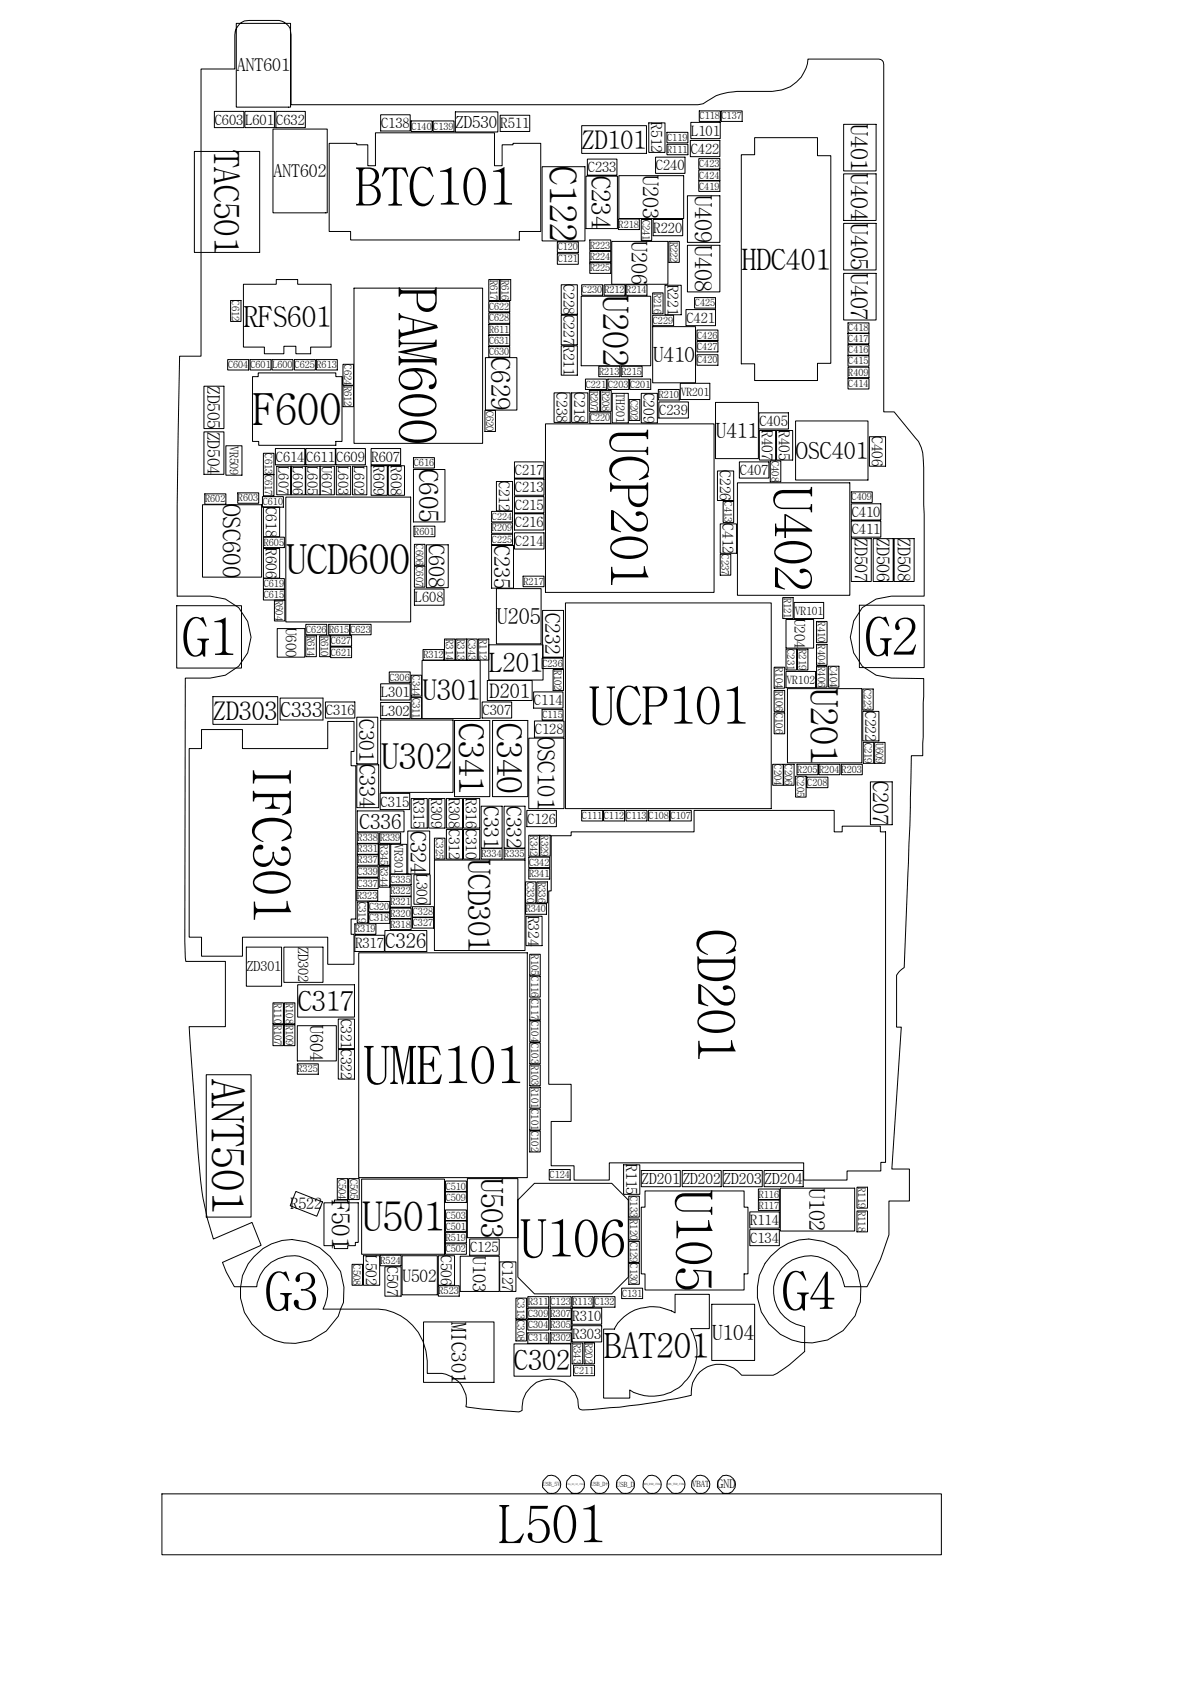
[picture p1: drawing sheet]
<svg xmlns="http://www.w3.org/2000/svg" width="210mm" height="297mm" viewBox="0 0 210 297" stroke-linecap="round" stroke-linejoin="round" font-family="sans-serif">
<g fill="none" stroke="#000" stroke-width=".17">
<path d="M37.5 19.5h5.1v2.8h-5.1zM41.3 4.1h9.5v14.6h-9.5zM42 4.1l.7-.4 .8-.1h5.3a2.48 2.48 0 0 1 2.1 2.5v12.2h71.1l.9-.2a9.6 9.6 0 0 1 5.9-2.1h6.2a6.1 6.1 0 0 0 6.2-5.7h12.4a.87 .87 0 0 1 .9 .9v60.8h1.8l3.7 4.6a5.3 5.3 0 0 1 1.4 3.6l.1 9.6v14.4h-5.7l-2.7 .5-2.4 1.5-1.5 2.4-.6 2.8 .6 2.8 1.5 2.3 2.4 1.5 2.7 .6h5.6l-.1 13.5h-2l-.3 12.3-1 24.8-.6 .5-.7 .8v9.1h.8l-1.6 24.8h3v5.6h-3.5v5.9l-.8 2.1a31.6 31.6 0 0 1-3.1 7h-3.9a6.2 6.2 0 0 0-6.4-5.5 6.2 6.2 0 0 0-6 6 6.2 6.2 0 0 0 5.4 6.4v4.4a23.6 23.6 0 0 1-5.5 4.1h-5.5a4.9 4.9 0 0 0-5.7-1.6 4.9 4.9 0 0 0-3.1 5.1 102.6 102.6 0 0 1-19.3 2.5l-.3-.2a5 5 0 0 0-5.2-5.1 5 5 0 0 0-4.8 5.5l-.5 .2-6.4-.4-2.9-.5a4.9 4.9 0 0 0-4.1-5.8h-2.6a10.8 10.8 0 0 0-2.6-8.4 8.8 8.8 0 0 0-6-2.8h-9.6a6.2 6.2 0 0 0-3.4-9.1 6.2 6.2 0 0 0-8.2 5.2h-3.9l-1.5-2.6-.6-1.7 6.7-3-1.6-4-6.7 2.9a57.1 57.1 0 0 1-2.7-15l-1.5-22.1h6.3v-11.4h-6.9l-.2-3.5 .1-46h4.3l2.7-.6 2.3-1.5 1.6-2.3 .6-2.8-.6-2.8-1.6-2.4-2.3-1.5-2.7-.5h-5.7v-15.9l.4-26h3.7v-50.2h5.9v-6a2.76 2.76 0 0 1 1-2zM42.8 19.5h5.2v2.8h-5.2zM48.2 19.5h5.2v2.8h-5.2zM79.6 19.6h7.4v3.5h-7.4zM122.2 19.4h3.7v1.8h-3.7zM126 19.4h3.7v1.8h-3.7zM34 26.5h11.4v17.6h-11.4zM47.7 22.6h9.5v14.6h-9.5zM57.5 25.1h4.9v.2h1.9v3.7h1.3v-5.8h20.8v5.8h1.4v-3.7h1.9v-.2h4.8v15.4h-3.7v1.5h-29.5v-1.5h-3.8zM66.5 20.1h5.2v2.8h-5.2z"/>
<path d="M71.9 21.1h3.6v1.9h-3.6zM75.7 21.1h3.7v1.9h-3.7zM87.4 20.2h5.2v2.8h-5.2zM94.7 29.1h7.5v13h-7.5zM101.7 22h11.3v4.8h-11.3zM102.4 30.8h5.5v9.2h-5.5zM102.7 27.8h5.1v2.8h-5.1zM108.1 38.3h3.6v1.8h-3.6zM108.2 30.7h11.3v7.5h-11.3zM112.1 38.4h1.8v3.6h-1.8zM113.4 21.5h2.8v5.1h-2.8zM114.2 38.4h5.1v2.8h-5.1z"/>
<path d="M114.6 27.5h5.1v2.8h-5.1zM116.6 23.1h3.6v1.9h-3.6zM116.6 25.2h3.6v1.9h-3.6zM120.1 34.2h5.7v8.2h-5.7zM120.6 24.6h5.2v2.8h-5.2zM120.7 21.4h5.2v2.8h-5.2zM122.1 31.6h3.7v1.9h-3.7zM122.1 27.7h3.7v1.8h-3.7zM122.1 29.7h3.7v1.9h-3.7zM131.9 24.1h11v3.1h2.3v36.3h-2.3v3h-11v-2.9h-2.3v-36.5h2.3zM147.4 21.7h5.7v8.2h-5.7zM147.4 30.4h5.7v8.1h-5.7z"/>
<path d="M147.4 39.1h5.7v8.1h-5.7zM40.3 52.5h1.8v3.7h-1.8zM42.5 49.7h5.8v-.8h3.7v.8h5.9v11h-3.6v1.1h-2.6v-1.3h-2.1v1.3h-3.4v-1.1h-3.7zM61.9 50.4h22.4v27.1h-22.4zM85.4 52.7h3.7v1.8h-3.7zM85.4 54.7h3.7v1.8h-3.7zM85.4 58.6h3.7v1.9h-3.7zM85.4 56.7h3.7v1.8h-3.7zM85.4 48.9h1.8v3.6h-1.8zM87.4 48.9h1.9v3.6h-1.9zM97.4 42.3h3.7v1.8h-3.7zM97.4 44.4h3.7v1.8h-3.7z"/>
<path d="M98.1 55.1h2.8v5.2h-2.8zM98.1 49.8h2.8v5.1h-2.8zM101.6 51.8h12.1v12.1h-12.1zM101.7 49.8h3.6v1.8h-3.6zM103.1 42h3.6v1.8h-3.6zM103.1 44h3.6v1.8h-3.6zM103.1 46h3.6v1.8h-3.6zM105.6 49.8h3.6v1.8h-3.6zM106.9 42.2h9.8v7.5h-9.8zM109.4 49.8h3.7v1.8h-3.7zM114.1 55.1h3.6v1.8h-3.6zM114.1 51.2h1.8v3.7h-1.8z"/>
<path d="M114.1 57.1h7.5v9.8h-7.5zM116.2 49.9h2.9v5.1h-2.9zM116.9 42.2h1.8v3.7h-1.8zM119.9 54.1h5.2v2.8h-5.2zM120.1 42.9h5.7v8.1h-5.7zM121.4 52h3.7v1.9h-3.7zM121.8 57.7h3.7v1.8h-3.7zM121.8 59.7h3.7v1.8h-3.7zM147.4 47.8h5.7v8.1h-5.7zM148.2 58.3h3.7v1.8h-3.7zM148.2 56.5h3.7v1.8h-3.7zM35.6 75.5h3.5v7.4h-3.5z"/>
<path d="M35.6 67.5h3.5v7.4h-3.5zM39.5 77.9h2.8v5.2h-2.8zM39.8 62.9h3.7v1.8h-3.7zM43.7 62.9h3.7v1.8h-3.7zM44.1 65.8h1v-.6h13.6v.6h1.1v11.4h-1.1v.7h-13.5v-.7h-1.1zM46 79.2h1.9v3.7h-1.9zM47.5 62.9h3.7v1.8h-3.7zM48.1 78.4h5.2v2.9h-5.2zM51.5 62.9h3.6v1.8h-3.6zM53.4 78.4h5.2v2.9h-5.2zM55.3 62.9h3.6v1.8h-3.6zM58.7 78.4h5.2v2.9h-5.2z"/>
<path d="M59.9 63.7h1.9v3.7h-1.9zM59.9 67.4h1.9v3.7h-1.9zM64.9 78.4h5.1v2.9h-5.1zM84.8 71.8h1.8v3.6h-1.8zM84.8 62.5h5.5v9.2h-5.5zM85.4 60.6h3.7v1.8h-3.7zM95.3 74.1h29.5v29.5h-29.5zM96.8 68.7h2.9v5.2h-2.9zM98.1 60.5h2.8v5.1h-2.8zM99.9 68.7h2.8v5.2h-2.8zM102.3 66.3h3.7v1.8h-3.7zM103 68.3h1.8v3.6h-1.8z"/>
<path d="M103.1 72.2h3.6v1.8h-3.6zM104.6 64h3.7v1.8h-3.7zM105 68.3h1.8v3.6h-1.8zM106.2 66.3h3.7v1.8h-3.7zM107 68.8h2.8v5.1h-2.8zM108.6 64h3.6v1.8h-3.6zM110 69.8h1.8v3.7h-1.8zM110.1 66.3h3.6v1.8h-3.6zM112.1 68.8h2.8v5.1h-2.8zM115.1 68.1h3.6v1.8h-3.6zM115.1 70.3h5.2v2.8h-5.2zM118.9 67h5.2v2.8h-5.2z"/>
<path d="M121.8 62h3.7v1.9h-3.7zM125.1 70.4h7.4v9.8h-7.4zM132.6 72.2h5.2v2.8h-5.2zM132.7 75.3h2.9v5.1h-2.9zM135.7 75.3h2.8v5.1h-2.8zM139 73.6h12.7v10.3h-12.7zM148.2 66.2h3.7v1.8h-3.7zM148.2 62.2h3.7v1.8h-3.7zM148.2 60.3h3.7v1.8h-3.7zM148.2 64.2h3.7v1.8h-3.7zM152 76.3h2.8v5.2h-2.8zM35.4 88.2h10.3v12.7h-10.3z"/>
<path d="M35.8 86.3h3.7v1.9h-3.7zM41.6 86.2h3.6v1.8h-3.6zM45.9 86.8h3.6v1.9h-3.6zM46 83h1.9v3.7h-1.9zM46 88.7h2.9v5.1h-2.9zM46 93.9h3.7v1.8h-3.7zM46 95.9h2.9v5.2h-2.9zM48.4 81.5h2.5v5h-2.5zM50 86.9h21.8v21.8h-21.8zM50.9 81.5h2.5v5h-2.5zM53.4 81.5h2.5v5h-2.5zM55.9 81.5h2.5v5h-2.5z"/>
<path d="M58.8 81.5h2.5v5h-2.5zM61.6 81.5h2.5v5h-2.5zM64.9 81.4h2.8v5.2h-2.8zM67.9 81.4h2.8v5.2h-2.8zM72.3 82.1h5.5v9.1h-5.5zM72.3 80h3.6v1.8h-3.6zM72.3 92h3.7v1.8h-3.7zM72.4 95.2h1.9v3.6h-1.9zM72.4 99h1.9v3.7h-1.9zM74.5 95.2h3.8v7.5h-3.8zM85.9 89.4h3.7v1.8h-3.7zM85.9 93.4h3.7v1.8h-3.7z"/>
<path d="M85.9 95.3h3.8v7.5h-3.8zM85.9 91.4h3.7v1.8h-3.7zM86.8 84.2h2.8v5.1h-2.8zM89.9 83.8h5.2v2.8h-5.2zM89.9 93.2h5.2v2.8h-5.2zM89.9 86.8h5.2v2.9h-5.2zM89.9 89.8h5.2v2.9h-5.2zM89.9 80.8h5.2v2.8h-5.2zM125.4 82.3h2.8v5.2h-2.8zM125.9 96.9h1.8v3.7h-1.8zM125.9 91.6h2.8v5.1h-2.8zM126.4 87.7h1.8v3.6h-1.8z"/>
<path d="M128.9 84.4h19.6v19.7h-19.6zM129.2 80.8h5.2v2.8h-5.2zM134.6 80.6h1.9v3.6h-1.9zM148.8 86h3.6v1.8h-3.6zM148.8 88.1h5.1v2.8h-5.1zM148.8 91.1h5.1v2.8h-5.1zM148.8 94.2h3.5v7.5h-3.5zM152.6 94.2h3.5v7.5h-3.5zM156.3 94.2h3.5v7.5h-3.5zM30.9 105.9h11.3v10.9h-11.3zM46 103.1h3.7v1.8h-3.7zM46 101.2h3.7v1.8h-3.7z"/>
<path d="M48 104.9h1.8v3.7h-1.8zM48.5 109.9h4.8v5h-4.8zM53.4 109.2h3.7v1.8h-3.7zM53.4 111.1h1.9v3.7h-1.9zM55.9 111.1h1.8v3.7h-1.8zM57.4 109.2h3.7v1.8h-3.7zM57.8 113.1h3.6v1.9h-3.6zM57.8 111.1h3.6v1.9h-3.6zM61.2 109.2h3.7v1.8h-3.7zM66.5 119.5h5.2v2.9h-5.2zM68 117.5h3.7v1.8h-3.7zM71.9 118h1.8v3.7h-1.8z"/>
<path d="M72.4 103h5.2v2.8h-5.2zM73.8 115.5h10.1v10.1h-10.1zM73.9 113.6h3.7v1.8h-3.7zM77.7 111.7h1.8v3.7h-1.8zM79.7 111.7h1.8v3.7h-1.8zM81.6 111.7h1.8v3.7h-1.8zM83.6 111.7h1.8v3.7h-1.8zM85.2 119h7.8v3.5h-7.8zM85.4 112.7h9.5v6.2h-9.5zM86.8 102.9h7.8v9.7h-7.8zM91.4 100.7h3.7v1.9h-3.7zM94.7 115.1h3.7v1.8h-3.7z"/>
<path d="M94.8 106.7h3.7v8.2h-3.7zM96.7 117.1h1.8v3.6h-1.8zM98.8 105.4h36v36h-36zM135.3 116.6h1.8v3.7h-1.8zM136.8 104.5h1.8v3.6h-1.8zM137.4 113.5h1.8v3.6h-1.8zM137.4 108.3h4.8v5h-4.8zM137.4 117.4h5.1v2.8h-5.1zM138.8 105.3h5.2v2.8h-5.2zM139.4 113.5h1.8v3.6h-1.8zM142.7 112.6h1.8v3.7h-1.8zM142.7 116.5h1.8v3.6h-1.8z"/>
<path d="M142.7 108.6h1.8v3.7h-1.8zM144.8 116.5h1.8v3.6h-1.8zM150.2 105.8h11.3v10.9h-11.3zM35.2 127.6h7.2v3.3h14.9v-4.8h4.6v5.3h-.5v2.5h.8v26.8h-.8v2.6h.5v5.3h-4.6v-4.7h-14.9v3.3h-7.2v-3.3h-2.1v-33h2.1zM37.2 121.8h11.3v4.8h-11.3zM49 122h7.5v3.9h-7.5zM56.9 122.7h5.1v2.8h-5.1zM62.4 125.4h3.6v8.1h-3.6zM62.4 133.7h3.8v7.5h-3.8zM66.4 138.7h5.2v2.8h-5.2zM66.5 122.8h5.2v2.8h-5.2zM66.5 125.9h12.7v12.6h-12.7z"/>
<path d="M71.9 122h1.8v3.6h-1.8zM71.9 139.6h2.8v5.2h-2.8zM74.9 139.6h2.9v5.2h-2.9zM78 139.6h2.8v5.2h-2.8zM79.4 126h6.2v13.3h-6.2zM81 139.6h2.8v5.2h-2.8zM84.3 122.7h5.1v2.8h-5.1zM86.1 126h6.1v13.3h-6.1zM92.4 129.1h6.2v12.3h-6.2zM93.3 121h5.1v2.8h-5.1zM93.4 126h5.2v2.9h-5.2zM94.7 124.1h3.7v1.8h-3.7z"/>
<path d="M135 133.6h1.9v3.7h-1.9zM135.3 124.6h1.8v3.7h-1.8zM135.3 120.7h1.8v3.7h-1.8zM137 133.6h1.8v3.7h-1.8zM137.6 120.4h13v13h-13zM139 135.7h1.9v3.7h-1.9zM139.3 133.6h3.7v1.8h-3.7zM141 135.9h3.7v1.8h-3.7zM143.1 133.6h3.7v1.8h-3.7zM147 133.6h3.7v1.8h-3.7zM150.8 124.4h2.8v5.1h-2.8zM150.8 120.5h1.8v3.6h-1.8z"/>
<path d="M150.9 129.8h1.8v3.7h-1.8zM152.1 136.7h3.8v7.5h-3.8zM152.9 129.8h1.8v3.7h-1.8zM62.4 155.7h3.6v1.8h-3.6zM62.4 157.7h1.9v3.7h-1.9zM62.4 141.8h8.2v3.6h-8.2zM62.4 153.5h3.7v1.9h-3.7zM62.4 151.5h3.7v1.9h-3.7zM62.4 147.5h3.7v1.9h-3.7zM62.4 149.4h3.7v1.9h-3.7zM62.4 145.6h3.7v1.8h-3.7zM64.5 159.6h3.6v1.8h-3.6z"/>
<path d="M64.5 157.6h3.6v1.8h-3.6zM66.3 151.4h1.8v3.7h-1.8zM66.3 147.6h1.8v3.7h-1.8zM66.4 145.6h3.6v1.8h-3.6zM68.2 152.9h3.7v1.8h-3.7zM68.2 158.8h3.7v1.8h-3.7zM68.2 156.8h3.7v1.8h-3.7zM68.2 154.9h3.7v1.8h-3.7zM68.3 147.6h2.8v5.2h-2.8zM71.3 145.3h3.8v7.5h-3.8zM72.1 158.5h3.7v1.8h-3.7zM72.3 152.9h2.9v5.2h-2.9z"/>
<path d="M75.9 146.5h1.9v3.7h-1.9zM75.9 150.4h15.9v15.8h-15.9zM78 145h2.8v5.2h-2.8zM81 145h2.8v5.2h-2.8zM84.1 140.9h3.7v7.4h-3.7zM84.1 148.4h3.7v1.8h-3.7zM88.1 140.9h3.7v7.4h-3.7zM88.1 148.4h3.7v1.8h-3.7zM91.8 154.2h1.9v3.7h-1.9zM91.8 158h3.7v1.9h-3.7zM92.1 141.7h5.1v2.8h-5.1zM92.4 149.9h3.7v1.8h-3.7z"/>
<path d="M92.4 151.8h3.7v1.9h-3.7zM92.4 146h1.9v3.7h-1.9zM93.8 154.2h1.9v3.7h-1.9zM94.3 146h1.9v3.7h-1.9zM96.3 146.1h3.5v-.7h21.5v-3.7h24.5v3.7h1.4v-1h6.7v1h.9v57.8h-.9v1.5h-5.9v1.6h-7.5v-3h-34v3h-6.2v-2.5h-4v-7.7h3.5v-6.5h-3.9v-33.8h.4zM101.7 141.7h3.6v1.8h-3.6zM105.5 141.7h3.7v1.8h-3.7zM109.4 141.7h3.7v1.8h-3.7zM113.3 141.7h3.7v1.8h-3.7zM117.1 141.7h3.7v1.8h-3.7zM43.1 165.6h6.1v6.8h-6.1zM47.7 179.2h1.8v3.6h-1.8z"/>
<path d="M47.7 175.3h1.8v3.7h-1.8zM49.6 165.6h6.9v6.1h-6.9zM49.7 175.3h1.8v3.7h-1.8zM49.7 179.2h1.8v3.6h-1.8zM52 179.3h6.8v6.2h-6.8zM52 172.2h10v5.6h-10zM59.1 178.2h2.9v5.1h-2.9zM62 163.5h5.2v2.8h-5.2zM62 161.5h3.7v1.8h-3.7zM62.7 166.6h29.5v39.3h-29.5zM67.3 162.7h7.3v3.6h-7.3zM68.2 160.7h3.7v1.8h-3.7z"/>
<path d="M72.1 160.4h3.7v1.9h-3.7zM91.9 160.2h2.8v5.1h-2.8zM92.6 178.5h1.8v3.7h-1.8zM92.6 170.7h1.8v3.6h-1.8zM92.6 174.7h1.8v3.6h-1.8zM92.6 166.8h1.8v3.7h-1.8zM36 187.9h7.9v24.9h-7.9zM52 186h3.6v1.8h-3.6zM59.1 183.5h2.9v5.2h-2.9zM92.6 193.9h1.8v3.7h-1.8zM92.6 197.7h1.8v3.7h-1.8zM92.6 182.3h1.8v3.7h-1.8z"/>
<path d="M92.6 190.1h1.8v3.6h-1.8zM92.6 186.2h1.8v3.6h-1.8zM44.4 219.7a8.9 8.9 0 0 1 13.3 0l1.8 2.6 .6 2.7-.1 2.7-.9 2.4-2.1 2.6-2.7 1.7a9.1 9.1 0 0 1-10.2-2.9 9.1 9.1 0 0 1-.7-10.5zM51.7 208.3l4.7 1.8-1 2.5-4.7-1.8zM56.6 210.3h1.8v-.5h2.4v.5h1.8v6.9h-.5v.6h-1.3v.5h-2.4v-.5h-1.8zM58.9 206.1h1.9v3.6h-1.9zM60.9 206.1h1.9v3.6h-1.9zM63.2 206.1h14.5v13.2h-14.5zM63.5 219.5h2.9v5.2h-2.9zM66.4 219.5h3.7v1.8h-3.7zM70.3 219.5h6.1v6.9h-6.1zM76.6 219.5h2.8v5.2h-2.8z"/>
<path d="M77.9 213.5h3.6v1.8h-3.6zM77.9 217.5h3.6v1.8h-3.6zM77.9 211.5h3.6v1.9h-3.6zM77.9 208.4h3.6v1.8h-3.6zM77.9 206.5h3.6v1.8h-3.6zM77.9 215.5h3.6v1.8h-3.6zM80.4 219.6h6.8v6.2h-6.8zM81.7 206.1h8.8v10.3h-8.8zM82.1 216.6h5.1v2.9h-5.1zM93.4 206.9h13.5l2.9 2.9v13.5l-2.9 2.9h-13.5l-2.9-2.9v-13.5zM96 204.5h3.7v1.8h-3.7zM109 203.6h2.8v5.2h-2.8z"/>
<path d="M109.9 217h1.8v3.7h-1.8zM109.9 209.1h1.8v3.7h-1.8zM109.9 213.1h1.8v3.7h-1.8zM112.1 204.6h6.8v2.9h-6.8zM112.7 208.2h17.3v2.9h.7v11.6h-.7v2.8h-17.3v-2.8h-.6v-11.6h.6zM119.2 204.6h6.8v2.9h-6.8zM126.4 204.6h6.8v2.9h-6.8zM131 215h5.2v2.8h-5.2zM131 211.9h5.2v2.8h-5.2zM132.5 207.9h3.7v1.8h-3.7zM132.5 209.8h3.7v1.8h-3.7zM133.5 204.6h6.9v2.9h-6.9z"/>
<path d="M134.7 219.6a8.9 8.9 0 0 1 13.3 0l1.9 2.6 .6 2.8-.1 2.6-.9 2.4-2.1 2.6-2.8 1.7a9.1 9.1 0 0 1-10.7-3.5 9.1 9.1 0 0 1 .8-11.2zM136.4 207.7h13v7.5h-13zM149.8 211.7h1.8v3.7h-1.8zM149.8 207.6h1.8v3.6h-1.8zM61.5 221h1.9v3.7h-1.9zM67.3 221.5h2.8v5.1h-2.8zM74 231.1h12.3v10.6h-12.3zM76.6 224.8h3.7v1.8h-3.7zM87.3 220.6h2.9v5.2h-2.9zM89.8 234.9h9.9v5.7h-9.9zM90.2 230.8h1.8v3.6h-1.8zM90.2 226.9h1.8v3.7h-1.8z"/>
<path d="M92.2 230.7h3.7v1.8h-3.7zM92.2 228.7h3.7v1.8h-3.7zM92.2 233h3.7v1.9h-3.7zM92.2 226.7h3.7v1.8h-3.7zM96.2 226.7h3.6v1.8h-3.6zM96.2 233h3.6v1.9h-3.6zM96.2 230.7h3.6v1.8h-3.6zM96.2 228.7h3.6v1.8h-3.6zM100 226.7h3.7v1.8h-3.7zM100 231.8h5.2v2.8h-5.2zM100 228.7h5.2v2.8h-5.2zM100 234.8h1.8v3.6h-1.8z"/>
<path d="M100.2 238.7h3.7v1.8h-3.7zM102.1 234.8h1.8v3.6h-1.8zM103.8 226.7h3.7v1.8h-3.7zM105.5 232.4h1.9a7.3 7.3 0 0 1 6.8-3.9 9.8 9.8 0 0 1 3.8 1v-3.2h6v6h-3.3a7.9 7.9 0 0 1-.3 8.4 7.9 7.9 0 0 1-7.8 3.3l-1.9-.6-.6-.4v1.4h-4.6zM108.6 225.2h3.7v1.8h-3.7zM109.9 220.9h1.8v3.6h-1.8zM124.4 228h7.5v9.8h-7.5zM95.3 258.4a1.51 1.51 0 0 1 2.6 .6 1.59 1.59 0 0 1-1.2 2.1 1.59 1.59 0 0 1-1.9-1.6l.1-.6zM99.9 258a1.61 1.61 0 0 1 2.2 1.1 1.61 1.61 0 0 1-1.5 2l-.7-.1-.9-1 .1-1.1zM103.7 258.4a1.51 1.51 0 0 1 2.6 .6 1.58 1.58 0 0 1-1.2 2.1 1.58 1.58 0 0 1-1.8-1.6v-.6zM108.6 258a1.61 1.61 0 0 1 2.3 1.1 1.61 1.61 0 0 1-1.6 2l-.7-.1-.9-1 .1-1.1zM113.3 258a1.61 1.61 0 0 1 2.2 1.1 1.61 1.61 0 0 1-1.5 2l-.7-.1-.9-1 .1-1.1z"/>
<path d="M117.5 258a1.63 1.63 0 0 1 2.2 1.5 1.63 1.63 0 0 1-2.2 1.5l-.9-1v-1.1zM121.8 258a1.61 1.61 0 0 1 2.2 1.1 1.61 1.61 0 0 1-1.5 2l-.7-.1-.9-1 .1-1.1zM126.3 258a1.63 1.63 0 0 1 2.3 1.5 1.63 1.63 0 0 1-2.3 1.5l-.9-1a1.8 1.8 0 0 1 .9-2zM28.3 261.2h136.2v10.6h-136.2z"/>
</g>
<g font-size="9.2">
<text x="62.1" y="35.9">BTC101</text>
<text x="69.7" y="50.1" transform="rotate(90 69.7 50.1)">PAM600</text>
<text x="106.6" y="75" transform="rotate(90 106.6 75)">UCP201</text>
<text x="135.3" y="85" transform="rotate(90 135.3 85)">U402</text>
<text x="31.9" y="114.7">G1</text>
<text x="151.2" y="114.6">G2</text>
<text x="102.9" y="126.7">UCP101</text>
<text x="44.2" y="133.5" transform="rotate(90 44.2 133.5)">IFC301</text>
<text x="121.9" y="162.5" transform="rotate(90 121.9 162.5)">CD201</text>
<text x="63.5" y="189.5">UME101</text>
<text x="90.9" y="219.8">U106</text>
<text x="46.4" y="229.1">G3</text>
<text x="136.7" y="229">G4</text>
<text x="87.1" y="269.8">L501</text>
</g>
<text font-size="8.9" x="118.1" y="208" transform="rotate(90 118.1 208)">U105</text>
<text font-size="7.8" x="37" y="188.6" transform="rotate(90 37 188.6)">ANT501</text>
<text font-size="7.7" x="44.2" y="74.3">F600</text>
<g font-size="7.2">
<text x="50" y="100.4">UCD600</text>
<text x="63.3" y="215.3">U501</text>
</g>
<g font-size="6.7">
<text x="96" y="29" transform="rotate(90 96 29)">C122</text>
<text x="141.6" y="120.2" transform="rotate(90 141.6 120.2)">U201</text>
</g>
<g font-size="6.2">
<text x="105.4" y="51.6" transform="rotate(90 105.4 51.6)">U202</text>
<text x="80.2" y="126.4" transform="rotate(90 80.2 126.4)">C341</text>
<text x="86.8" y="126.4" transform="rotate(90 86.8 126.4)">C340</text>
<text x="66.6" y="134.4">U302</text>
</g>
<g font-size="6.1">
<text x="37.4" y="26.2" transform="rotate(90 37.4 26.2)">TAC501</text>
<text x="105.6" y="237.5">BAT201</text>
</g>
<text font-size="5.4" x="81.9" y="150.1" transform="rotate(90 81.9 150.1)">UCD301</text>
<text font-size="5.3" x="84.1" y="205.9" transform="rotate(90 84.1 205.9)">U503</text>
<text font-size="5.2" x="129.6" y="47.1">HDC401</text>
<text font-size="5.1" x="42.6" y="57.1">RFS601</text>
<text font-size="5" x="73.9" y="122.3">U301</text>
<g font-size="4.9">
<text x="52" y="176.7">C317</text>
<text x="89.8" y="239.5">C302</text>
</g>
<g font-size="4.7">
<text x="103.4" y="30.7" transform="rotate(90 103.4 30.7)">C234</text>
<text x="85.8" y="62.4" transform="rotate(90 85.8 62.4)">C629</text>
<text x="73.3" y="82" transform="rotate(90 73.3 82)">C605</text>
<text x="85.5" y="117.5">L201</text>
</g>
<g font-size="4.5">
<text x="101.7" y="26">ZD101</text>
<text x="37.3" y="125.8">ZD303</text>
</g>
<g font-size="4.3">
<text x="38.9" y="88.1" transform="rotate(90 38.9 88.1)">OSC600</text>
<text x="58" y="209.7" transform="rotate(90 58 209.7)">F501</text>
</g>
<g font-size="4.2">
<text x="148.7" y="21.7" transform="rotate(90 148.7 21.7)">U401</text>
<text x="121.4" y="34.1" transform="rotate(90 121.4 34.1)">U409</text>
<text x="148.7" y="30.3" transform="rotate(90 148.7 30.3)">U404U405U407</text>
<text x="121.4" y="42.8" transform="rotate(90 121.4 42.8)">U408</text>
<text x="139.1" y="80.3">OSC401</text>
<text x="93.9" y="128.9" transform="rotate(90 93.9 128.9)">OSC101</text>
</g>
<g font-size="3.8">
<text x="112.4" y="30.6" transform="rotate(90 112.4 30.6)">U203</text>
<text x="110.4" y="42.1" transform="rotate(90 110.4 42.1)">U206</text>
<text x="75" y="95.2" transform="rotate(90 75 95.2)">C608</text>
<text x="86.4" y="95.3" transform="rotate(90 86.4 95.3)">C235</text>
<text x="86.8" y="109.1">U205</text>
<text x="62.8" y="133.6" transform="rotate(90 62.8 133.6)">C334</text>
<text x="152.6" y="136.6" transform="rotate(90 152.6 136.6)">C207</text>
<text x="71.7" y="145.2" transform="rotate(90 71.7 145.2)">C324</text>
<text x="141.4" y="207.7" transform="rotate(90 141.4 207.7)">U102</text>
</g>
<g font-size="3.7">
<text x="114.1" y="63.4">U410</text>
<text x="125.1" y="76.6">U411</text>
<text x="95.3" y="107.1" transform="rotate(90 95.3 107.1)">C232</text>
<text x="49" y="125.3">C333</text>
<text x="62.8" y="125.8" transform="rotate(90 62.8 125.8)">C301</text>
<text x="84.5" y="140.9" transform="rotate(90 84.5 140.9)">C331</text>
<text x="88.5" y="140.9" transform="rotate(90 88.5 140.9)">C332</text>
<text x="62.8" y="144.9">C336</text>
<text x="124.5" y="234.3">U104</text>
</g>
<g font-size="3.6">
<text x="67.3" y="165.8">C326</text>
<text x="78.9" y="231.1" transform="rotate(90 78.9 231.1)">MIC301</text>
</g>
<text font-size="3.5" x="85.6" y="122">D201</text>
<g font-size="3.2">
<text x="54.2" y="179.2" transform="rotate(90 54.2 179.2)">U604</text>
<text x="82.7" y="219.5" transform="rotate(90 82.7 219.5)">U103</text>
</g>
<g font-size="3.1">
<text x="41.4" y="12.5">ANT601</text>
<text x="47.8" y="30.9">ANT602</text>
<text x="149.4" y="94" transform="rotate(90 149.4 94)">ZD507</text>
<text x="153.2" y="94" transform="rotate(90 153.2 94)">ZD506</text>
<text x="156.9" y="94" transform="rotate(90 156.9 94)">ZD508</text>
</g>
<g font-size="3">
<text x="36.3" y="67.5" transform="rotate(90 36.3 67.5)">ZD505</text>
<text x="36.3" y="75.5" transform="rotate(90 36.3 75.5)">ZD504</text>
<text x="70.3" y="224">U502</text>
</g>
<text font-size="2.9" x="79.6" y="22.3">ZD530</text>
<g font-size="2.7">
<text x="113.8" y="21.4" transform="rotate(90 113.8 21.4)">R512</text>
<text x="98.5" y="49.7" transform="rotate(90 98.5 49.7)">C228</text>
<text x="116.6" y="49.8" transform="rotate(90 116.6 49.8)">R221</text>
<text x="98.5" y="55" transform="rotate(90 98.5 55)">C227</text>
<text x="98.5" y="60.3" transform="rotate(90 98.5 60.3)">R211</text>
<text x="97.2" y="68.6" transform="rotate(90 97.2 68.6)">C238</text>
<text x="100.3" y="68.6" transform="rotate(90 100.3 68.6)">C218</text>
<text x="112.5" y="68.7" transform="rotate(90 112.5 68.7)">C209</text>
<text x="133.1" y="75.2" transform="rotate(90 133.1 75.2)">R407</text>
<text x="136.1" y="75.2" transform="rotate(90 136.1 75.2)">R405</text>
<text x="152.4" y="76.3" transform="rotate(90 152.4 76.3)">C406</text>
<text x="65.3" y="81.3" transform="rotate(90 65.3 81.3)">R609</text>
<text x="68.3" y="81.3" transform="rotate(90 68.3 81.3)">R608</text>
<text x="125.8" y="82.3" transform="rotate(90 125.8 82.3)">C226</text>
<text x="46.5" y="88.6" transform="rotate(90 46.5 88.6)">C618</text>
<text x="87.2" y="84.1" transform="rotate(90 87.2 84.1)">C212</text>
<text x="46.5" y="95.8" transform="rotate(90 46.5 95.8)">R606</text>
<text x="126.3" y="91.5" transform="rotate(90 126.3 91.5)">C412</text>
<text x="151.2" y="124.3" transform="rotate(90 151.2 124.3)">C222</text>
<text x="72.3" y="139.5" transform="rotate(90 72.3 139.5)">R315</text>
<text x="75.4" y="139.5" transform="rotate(90 75.4 139.5)">R309</text>
<text x="78.4" y="139.5" transform="rotate(90 78.4 139.5)">R308</text>
<text x="81.4" y="139.5" transform="rotate(90 81.4 139.5)">R316</text>
<text x="78.4" y="144.9" transform="rotate(90 78.4 144.9)">C312</text>
<text x="81.4" y="144.9" transform="rotate(90 81.4 144.9)">C310</text>
<text x="72.8" y="152.8" transform="rotate(90 72.8 152.8)">L300</text>
<text x="92.3" y="160.1" transform="rotate(90 92.3 160.1)">R324</text>
<text x="59.5" y="178.1" transform="rotate(90 59.5 178.1)">C321C322</text>
<text x="109.4" y="203.6" transform="rotate(90 109.4 203.6)">R115</text>
<text x="112.1" y="207">ZD201 ZD202 ZD203 ZD204</text>
<text x="50.8" y="211.4">R522</text>
<text x="63.9" y="219.5" transform="rotate(90 63.9 219.5)">L502</text>
<text x="67.7" y="221.4" transform="rotate(90 67.7 221.4)">C507</text>
<text x="77" y="219.5" transform="rotate(90 77 219.5)">C506</text>
<text x="87.8" y="220.5" transform="rotate(90 87.8 220.5)">C127</text>
</g>
<g font-size="2.6">
<text x="49.9" y="109.8" transform="rotate(90 49.9 109.8)">U600</text>
<text x="138.9" y="108.2" transform="rotate(90 138.9 108.2)">U204</text>
</g>
<g font-size="2.5">
<text x="37.5" y="21.8">C603</text>
<text x="42.9" y="21.8">L601</text>
<text x="48.3" y="21.8">C632</text>
<text x="66.6" y="22.4">C138</text>
<text x="87.5" y="22.5">R511</text>
<text x="120.8" y="23.7">L101</text>
<text x="114.6" y="29.8">C240</text>
<text x="120.7" y="26.9">C422</text>
<text x="102.7" y="30.1">C233</text>
<text x="114.2" y="40.7">R220</text>
<text x="120" y="56.4">C421</text>
<text x="115.2" y="72.6">C239</text>
<text x="132.7" y="74.5">C405</text>
<text x="48.2" y="80.7">C614</text>
<text x="48.7" y="81.5" transform="rotate(90 48.7 81.5)">L607</text>
<text x="51.2" y="81.5" transform="rotate(90 51.2 81.5)">L606</text>
<text x="53.5" y="80.7">C611</text>
<text x="53.7" y="81.5" transform="rotate(90 53.7 81.5)">L605</text>
<text x="56.2" y="81.5" transform="rotate(90 56.2 81.5)">U607</text>
<text x="58.8" y="80.7">C609</text>
<text x="59.1" y="81.5" transform="rotate(90 59.1 81.5)">L603</text>
<text x="61.9" y="81.5" transform="rotate(90 61.9 81.5)">L602</text>
<text x="64.9" y="80.7">R607</text>
<text x="90" y="83.1">C217</text>
<text x="129.3" y="83.1">C407</text>
<text x="90" y="86.1">C213</text>
<text x="90" y="89.1">C215</text>
<text x="90" y="95.5">C214</text>
<text x="90" y="92.1">C216</text>
<text x="148.9" y="90.4">C410</text>
<text x="148.9" y="93.4">C411</text>
<text x="72.5" y="105.3">L608</text>
<text x="57" y="125">C316</text>
<text x="66.6" y="121.9">L301</text>
<text x="66.6" y="125.1">L302</text>
<text x="84.3" y="125">C307</text>
<text x="93.3" y="123.3">C114</text>
<text x="93.5" y="128.4">C128</text>
<text x="66.5" y="141">C315</text>
<text x="92.2" y="144">C126</text>
<text x="52.1" y="165.5" transform="rotate(90 52.1 165.5)">ZD302</text>
<text x="62.1" y="165.8">R317</text>
<text x="131.1" y="214.2">R114</text>
<text x="82.2" y="218.9">C125</text>
<text x="131.1" y="217.3">C134</text>
<text x="100.1" y="231">R310</text>
<text x="100.1" y="234.1">R303</text>
</g>
<text font-size="2.4" x="43.1" y="169.8">ZD301</text>
<g font-size="2.1">
<text x="107.7" y="68.7" transform="rotate(90 107.7 68.7)">TH201</text>
<text x="40.2" y="77.9" transform="rotate(90 40.2 77.9)">VR509</text>
<text x="69" y="147.6" transform="rotate(90 69 147.6)">VR301</text>
<text x="125.4" y="260.2">GND</text>
</g>
<g font-size="2">
<text x="119" y="69.2">VR201</text>
<text x="138.9" y="107.4">VR101</text>
<text x="137.5" y="119.5">VR102</text>
</g>
<g font-size="1.8">
<text x="112.3" y="38.4" transform="rotate(90 112.3 38.4)">C241</text>
<text x="117.1" y="42.2" transform="rotate(90 117.1 42.2)">R222</text>
<text x="40.5" y="52.5" transform="rotate(90 40.5 52.5)">C612</text>
<text x="85.6" y="48.9" transform="rotate(90 85.6 48.9)">R617</text>
<text x="87.7" y="48.9" transform="rotate(90 87.7 48.9)">R616</text>
<text x="114.3" y="51.2" transform="rotate(90 114.3 51.2)">R216</text>
<text x="60.2" y="63.7" transform="rotate(90 60.2 63.7)">C624R612</text>
<text x="85" y="71.8" transform="rotate(90 85 71.8)">C620</text>
<text x="103.2" y="68.3" transform="rotate(90 103.2 68.3)">R207</text>
<text x="105.2" y="68.3" transform="rotate(90 105.2 68.3)">R208</text>
<text x="110.2" y="69.9" transform="rotate(90 110.2 69.9)">C202</text>
<text x="46.3" y="79.3" transform="rotate(90 46.3 79.3)">C613C617</text>
<text x="134.9" y="80.6" transform="rotate(90 134.9 80.6)">C408</text>
<text x="126.6" y="87.7" transform="rotate(90 126.6 87.7)">C413</text>
<text x="72.7" y="95.2" transform="rotate(90 72.7 95.2)">C606C607</text>
<text x="126.1" y="96.9" transform="rotate(90 126.1 96.9)">C237</text>
<text x="48.2" y="104.9" transform="rotate(90 48.2 104.9)">R604</text>
<text x="137" y="104.5" transform="rotate(90 137 104.5)">R121</text>
<text x="53.7" y="111.1" transform="rotate(90 53.7 111.1)">R614</text>
<text x="56.1" y="111.1" transform="rotate(90 56.1 111.1)">R610</text>
<text x="77.9" y="111.7" transform="rotate(90 77.9 111.7)">R314</text>
<text x="79.9" y="111.7" transform="rotate(90 79.9 111.7)">R313</text>
<text x="81.8" y="111.7" transform="rotate(90 81.8 111.7)">C343</text>
<text x="83.8" y="111.7" transform="rotate(90 83.8 111.7)">R112</text>
<text x="137.6" y="113.5" transform="rotate(90 137.6 113.5)">C231</text>
<text x="139.6" y="113.5" transform="rotate(90 139.6 113.5)">R219</text>
<text x="142.9" y="108.6" transform="rotate(90 142.9 108.6)">R410 R404R406</text>
<text x="72.1" y="118.1" transform="rotate(90 72.1 118.1)">C344C311</text>
<text x="96.9" y="117.1" transform="rotate(90 96.9 117.1)">R102</text>
<text x="135.5" y="116.6" transform="rotate(90 135.5 116.6)">R104 R106C106</text>
<text x="145" y="116.5" transform="rotate(90 145 116.5)">C404</text>
<text x="151" y="120.5" transform="rotate(90 151 120.5)">C223</text>
<text x="151.1" y="129.8" transform="rotate(90 151.1 129.8)">C219</text>
<text x="153.1" y="129.8" transform="rotate(90 153.1 129.8)">U609</text>
<text x="135.3" y="133.6" transform="rotate(90 135.3 133.6)">C204</text>
<text x="137.2" y="133.6" transform="rotate(90 137.2 133.6)">C206</text>
<text x="139.3" y="135.7" transform="rotate(90 139.3 135.7)">C205</text>
<text x="66.5" y="147.6" transform="rotate(90 66.5 147.6)">R345R344</text>
<text x="76.2" y="146.5" transform="rotate(90 76.2 146.5)">C325</text>
<text x="92.6" y="146" transform="rotate(90 92.6 146)">R342</text>
<text x="94.6" y="146" transform="rotate(90 94.6 146)">R329</text>
<text x="92.1" y="154.2" transform="rotate(90 92.1 154.2)">C330</text>
<text x="94.1" y="154.2" transform="rotate(90 94.1 154.2)">R336</text>
<text x="62.7" y="157.7" transform="rotate(90 62.7 157.7)">C319</text>
<text x="92.8" y="166.9" transform="rotate(90 92.8 166.9)">R105C116 C117C104C103R103R101C101C102</text>
<text x="47.9" y="175.3" transform="rotate(90 47.9 175.3)">R110R107</text>
<text x="49.9" y="175.3" transform="rotate(90 49.9 175.3)">R108R109</text>
<text x="59.2" y="206.1" transform="rotate(90 59.2 206.1)">C504</text>
<text x="61.2" y="206.1" transform="rotate(90 61.2 206.1)">C505</text>
<text x="110.1" y="209.1" transform="rotate(90 110.1 209.1)">C133 R120C129C130</text>
<text x="150" y="207.6" transform="rotate(90 150 207.6)">R119 R118</text>
<text x="61.7" y="221" transform="rotate(90 61.7 221)">C508</text>
<text x="90.4" y="227" transform="rotate(90 90.4 227)">C313C308</text>
<text x="100.2" y="234.8" transform="rotate(90 100.2 234.8)">R343</text>
<text x="102.3" y="234.8" transform="rotate(90 102.3 234.8)">R202</text>
</g>
<g font-size="1.7">
<text x="71.9" y="22.6">C140C139</text>
<text x="122.3" y="20.9">C118C137</text>
<text x="116.6" y="26.7">R111</text>
<text x="116.6" y="24.6">C119</text>
<text x="122.2" y="29.2">C423</text>
<text x="122.2" y="33.1">C419</text>
<text x="122.2" y="31.2">C424</text>
<text x="108.1" y="39.8">R218</text>
<text x="97.5" y="43.8">C120</text>
<text x="97.5" y="45.9">C121</text>
<text x="103.1" y="43.5">R223</text>
<text x="103.1" y="45.5">R224</text>
<text x="103.1" y="47.5">R225</text>
<text x="101.7" y="51.3">C230 R212R214</text>
<text x="121.5" y="53.5">C425</text>
<text x="85.5" y="58.2">R611</text>
<text x="85.5" y="56.2">C628</text>
<text x="85.5" y="54.2">C622</text>
<text x="114.1" y="56.6">C229</text>
<text x="121.9" y="59.2">C426</text>
<text x="148.3" y="59.8">C417</text>
<text x="148.3" y="58">C418</text>
<text x="39.9" y="64.4">C604 C601L600 C625R613</text>
<text x="85.5" y="62.1">C630</text>
<text x="85.5" y="60.1">C631</text>
<text x="104.7" y="65.5">R213 R215</text>
<text x="121.9" y="63.5">C420</text>
<text x="121.9" y="61.2">C427</text>
<text x="148.3" y="63.7">C415</text>
<text x="148.3" y="61.8">C416</text>
<text x="148.3" y="65.7">R409</text>
<text x="102.4" y="67.8">C221 C203C201</text>
<text x="115.1" y="69.6">R210</text>
<text x="148.3" y="67.7">C414</text>
<text x="103.1" y="73.7">C220</text>
<text x="72.3" y="81.5">C616</text>
<text x="35.9" y="87.8">R602</text>
<text x="41.6" y="87.7">R603</text>
<text x="45.9" y="88.3">C610</text>
<text x="148.8" y="87.5">C409</text>
<text x="46.1" y="95.4">R605</text>
<text x="72.4" y="93.5">R601</text>
<text x="86" y="90.9">C224</text>
<text x="86" y="94.9">C225</text>
<text x="86" y="92.9">R209</text>
<text x="46.1" y="104.6">C615</text>
<text x="46.1" y="102.7">C619</text>
<text x="91.5" y="102.2">R217</text>
<text x="53.5" y="110.7">C626 R615C623</text>
<text x="57.8" y="112.6">C627</text>
<text x="57.8" y="114.6">C621</text>
<text x="68.1" y="119">C306</text>
<text x="74" y="115.1">R312</text>
<text x="94.8" y="116.6">C236</text>
<text x="94.8" y="125.6">C115</text>
<text x="139.3" y="135.1">R205R204 R203</text>
<text x="141.1" y="137.4">C208</text>
<text x="101.7" y="143.2">C111C112 C113 C108C107</text>
<text x="62.5" y="149">R331</text>
<text x="62.5" y="147.1">R338 R339</text>
<text x="84.1" y="149.9">R334 R335</text>
<text x="62.5" y="155">C337</text>
<text x="62.5" y="153">C339</text>
<text x="62.5" y="150.9">R337</text>
<text x="68.2" y="154.4">C335</text>
<text x="92.5" y="151.4">C342</text>
<text x="92.5" y="153.4">R341</text>
<text x="62.4" y="157.2">R323</text>
<text x="64.5" y="161.1">C318</text>
<text x="64.5" y="159.1">C320</text>
<text x="68.2" y="160.3">R320 C328</text>
<text x="68.2" y="158.3">R321</text>
<text x="68.2" y="156.4">R322</text>
<text x="91.9" y="159.5">R340</text>
<text x="62.1" y="163">R319</text>
<text x="68.2" y="162.2">R318 C327</text>
<text x="52" y="187.5">R325</text>
<text x="77.9" y="209.9">C509</text>
<text x="77.9" y="208">C510</text>
<text x="96.1" y="206">C124</text>
<text x="132.6" y="209.4">R116</text>
<text x="77.9" y="215">C501</text>
<text x="77.9" y="213">C503</text>
<text x="132.6" y="211.3">R117</text>
<text x="66.5" y="221">R524</text>
<text x="77.9" y="219">C502</text>
<text x="77.9" y="217">R519</text>
<text x="76.6" y="226.3">R523</text>
<text x="108.7" y="226.7">C131</text>
<text x="92.3" y="232.2">C304 R305</text>
<text x="92.3" y="230.2">C309 R307</text>
<text x="92.3" y="228.2">R311 C123R113C132</text>
<text x="92.3" y="234.5">C314 R302</text>
<text x="100.3" y="240.2">C211</text>
</g>
<text font-size="1.5" x="120.9" y="260.1">VBAT</text>
<text font-size="1.2" x="107.7" y="259.9">USB_D</text>
<g font-size="1">
<text x="94.9" y="259.9">USB_5V</text>
<text x="103.3" y="259.9">USB_D+</text>
</g>
<g font-size=".5">
<text x="112.5" y="259.7">SDS_RXD_JTAG</text>
<text x="116.6" y="259.7">SDS_TXD_JTAG</text>
</g>
<text font-size=".4" x="99.1" y="259.6">JIG_ON_IF_JTAG</text>
</svg>
